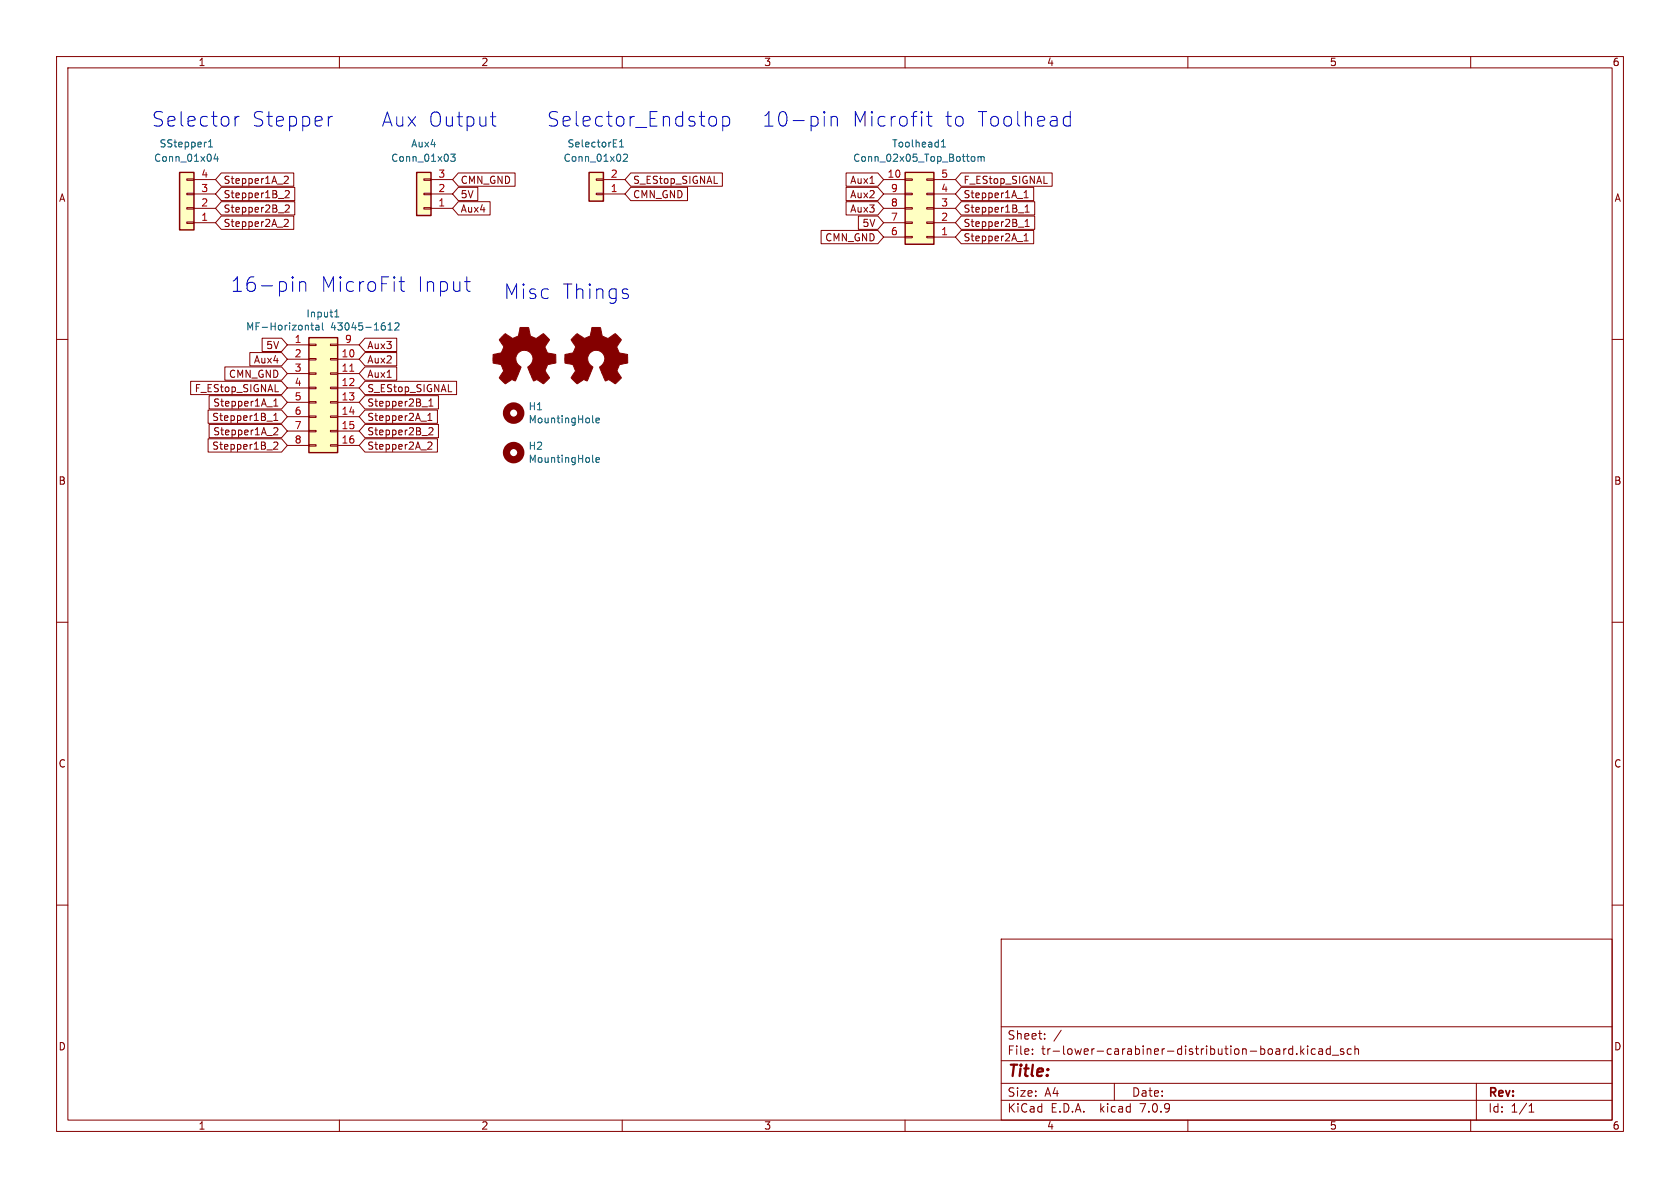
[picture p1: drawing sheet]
<svg xmlns="http://www.w3.org/2000/svg" width="297mm" height="210mm" viewBox="0 0 297 210" stroke-linecap="round" stroke-linejoin="round" font-family="sans-serif">
<g fill="none" stroke="#840000" stroke-width=".18">
<path d="M10 10h277v190h-277zM12 12h273v186h-273zM60 10v2M110 10v2M160 10v2M210 10v2M260 10v2M33 31.6h1.3v.3h-1.3zM33 34.2h1.3v.2h-1.3zM33 36.7h1.3v.3h-1.3zM33 39.2h1.3v.3h-1.3zM34.3 34.3h3.8"/>
<path d="M34.3 31.8h3.8M34.3 36.8h3.8M34.3 39.4h3.8M39.1 38.2h12.8v2.3h-12.8l-1-1.1zM39.1 30.6h12.8v2.3h-12.8l-1-1.1zM39.1 35.7h13v2.3h-13l-1-1.2zM39.1 33.1h13v2.4h-13l-1-1.2zM50.2 38.9l.5-.1 .3 .3-.8 .9h.8M50.2 31.3l.5-.1 .3 .3-.8 .9h.8M50.4 36.4l.5-.2 .2 .4-.7 .9h.7M50.4 33.8l.5-.1 .2 .4-.7 .9h.7M74.9 31.6h1.3v.3h-1.3z"/>
<path d="M74.9 34.2h1.3v.2h-1.3zM74.9 36.7h1.3v.3h-1.3zM76.2 34.3h3.8M76.2 31.8h3.8M76.2 36.8h3.8M81 33.1h3.5v2.4h-3.5l-1-1.2zM81 35.7h5.6v2.3h-5.6l-1-1.2zM81 30.6h10.1v2.3h-10.1l-1-1.1zM105.4 31.6h1.3v.3h-1.3zM105.4 34.2h1.3v.2h-1.3zM106.7 34.3h3.8M106.7 31.8h3.8"/>
<path d="M111.5 30.6h16.2v2.3h-16.2l-1-1.1zM111.5 33.1h10v2.4h-10l-1-1.2zM149.6 33.1h5.6l1 1.2-1 1.2h-5.6zM149.6 30.6h5.6l1 1.2-1 1.1h-5.6zM149.6 35.7h5.6l1 1.1-1 1.2h-5.6zM151.8 38.2h3.4l1 1.2-1 1.1h-3.4zM153.8 32.4h.7M156.2 34.3h3.8M156.2 31.8h3.8M156.2 36.8h3.8M156.2 39.4h3.8M160 31.6h1.3v.3h-1.3z"/>
<path d="M160 34.2h1.3v.2h-1.3zM160 36.7h1.3v.3h-1.3zM160 39.2h1.3v.3h-1.3zM163.8 31.6h1.3v.3h-1.3zM163.8 34.2h1.3v.2h-1.3zM163.8 36.7h1.3v.3h-1.3zM163.8 39.2h1.3v.3h-1.3zM165.1 34.3h3.8M165.1 31.8h3.8M165.1 36.8h3.8M165.1 39.4h3.8M169.9 30.6h16.1v2.3h-16.1l-1-1.1z"/>
<path d="M169.9 38.2h13v2.3h-13l-1-1.1zM169.9 35.7h13v2.3h-13l-1-1.2zM169.9 33.1h12.8v2.4h-12.8l-1-1.2zM180 37.6h1M181 35h.8M181 34.1l.4-.4v1.3M181.2 37.5h.8M181.2 36.6l.4-.4v1.3M181.2 39.1l.4-.3v1.2M10 60h2M46.3 59.8h3.5l1 1.2-1 1.1h-3.5zM64.5 59.8h5.6v2.3h-5.6l-1-1.1z"/>
<path d="M145.2 40.7h10l1 1.2-1 1.2h-10zM156.2 41.9h3.8M160 41.8h1.3v.2h-1.3zM163.8 41.8h1.3v.2h-1.3zM165.1 41.9h3.8M169.9 40.7h12.8v2.4h-12.8l-1-1.2zM180 40.2h1M181 41.7l.4-.4v1.3M181 42.6h.8M181.2 40h.8M285 60h2M33.7 67.4h16.1l1 1.2-1 1.2h-16.1z"/>
<path d="M36.8 72.5h13l1 1.2-1 1.1h-13zM36.8 77.6h13l1 1.1-1 1.2h-13zM37 69.9h12.8l1 1.2-1 1.2h-12.8zM37 75h12.8l1 1.2-1 1.2h-12.8zM39.8 64.9h10l1 1.1-1 1.2h-10zM44.2 62.3h5.6l1 1.2-1 1.2h-5.6zM47.2 74.5h1M48.4 71.8h.7M48.4 70.9l.4-.4v1.3M48.4 73.4l.4-.3v1.2M48.4 74.3h.7M48.4 78.3l.5-.2 .2 .4-.8 .9h.8"/>
<path d="M48.4 75.7l.5-.1 .2 .4-.8 .9h.8M50.8 61h3.8M50.8 63.5h3.8M50.8 66h3.8M50.8 68.6h3.8M50.8 71.1h3.8M50.8 73.7h3.8M50.8 76.2h3.8M50.8 78.7h3.8M54.6 78.6h1.3v.3h-1.3zM54.6 76.1h1.3v.2h-1.3zM54.6 73.5h1.3v.3h-1.3z"/>
<path d="M54.6 71h1.3v.2h-1.3zM54.6 68.5h1.3v.2h-1.3zM54.6 65.9h1.3v.3h-1.3zM54.6 63.4h1.3v.2h-1.3zM54.6 60.8h1.3v.3h-1.3zM58.4 78.6h1.3v.3h-1.3zM58.4 76.1h1.3v.2h-1.3zM58.4 73.5h1.3v.3h-1.3zM58.4 71h1.3v.2h-1.3zM58.4 68.5h1.3v.2h-1.3zM58.4 65.9h1.3v.3h-1.3zM58.4 63.4h1.3v.2h-1.3z"/>
<path d="M58.4 60.8h1.3v.3h-1.3zM59.7 61h3.8M59.7 63.5h3.8M59.7 66h3.8M59.7 68.6h3.8M59.7 71.1h3.8M59.7 73.7h3.8M59.7 76.2h3.8M59.7 78.7h3.8M64.5 64.9h5.6v2.3h-5.6l-1-1.2zM64.5 67.4h16.2v2.4h-16.2l-1-1.2zM64.5 69.9h13v2.4h-13l-1-1.2z"/>
<path d="M64.5 62.3h5.6v2.4h-5.6l-1-1.2zM64.5 72.5h12.8v2.3h-12.8l-1-1.1zM64.5 77.6h12.8v2.3h-12.8l-1-1.2zM64.5 75h13v2.4h-13l-1-1.2zM68.4 66.7h.8M74.6 71.9h1M75.6 74.3h.8M75.6 78.3l.5-.2 .3 .4-.8 .9h.8M75.6 73.4l.4-.3v1.2M75.8 71.8h.7M75.8 70.9l.4-.4v1.3M75.8 75.7l.5-.1 .2 .4-.7 .9h.7"/>
<path d="M10 110h2M285 110h2M10 160h2M285 160h2M177 166h108v32h-108zM60 198v2M110 198v2M160 198v2M177 194.5h108M177 191.5h108M177 187.5h108M177 181.5h108"/>
<path d="M182.5 186.3v.1M182.5 185.5v.1M184.7 183.6v.1M184.7 182.8v.1M187.6 182.1l-1.3 2M197 191.5v3M210 198v2M228.5 184.9v1.5M228.5 185.5l-.4-.1-.3 .3v.4l.2 .2h.5M229.2 186.3v.1M230 184.9v1.5M230.1 185.8l.4 .6"/>
<path d="M230.5 185.4l-.5 .6M231.2 184.9v.1M231.2 185.4v1M232.5 185.5l-.4-.1-.3 .3v.4l.2 .2h.5M233.2 185.5h.5l.1 .9M233.8 185.8h-.5a.29 .29 0 0 0-.2 .3 .29 .29 0 0 0 .2 .3l.5-.1M235.2 185.5l-.5-.1-.2 .3v.4l.1 .2h.6M235.2 184.9v1.5M235.5 186.5h1.2M237.5 185.5l-.3-.1-.2 .2v.2l.5 .2v.3h-.5M238.9 185.5l-.4-.1-.3 .3v.4l.1 .2h.6M239.5 185.5l.2-.1 .4 .1 .1 .9"/>
<path d="M239.5 184.9v1.5M260 198v2M261 191.5v6.5M270.3 196.6h.9M270.3 195.5l.4-.4v1.5"/>
</g>
<g fill="none" stroke="#840000" stroke-width="1.3">
<circle cx="90.8" cy="73" r="1.27"/>
<circle cx="90.8" cy="80" r="1.27"/>
</g>
<g fill="none" stroke="#006464" stroke-width=".18">
<path d="M36.9 26h.7M36.9 25.1l.3-.4v1.3M38.1 27.2l-.3 .9h.8M38.4 27.7v.8M79.7 27.2h.8l-.5 .5 .4 .2v.5l-.2 .1-.5-.1M109.5 26h.7M109.5 25.1l.4-.4v1.3M110.2 27.4l.5-.2 .2 .4-.7 .9h.7M166.4 26h.8M166.4 25.1l.4-.4v1.3M171.8 27.7h.3l.3 .2-.1 .5-.2 .1h-.3M172.9 27.8l.4-.1 .1 .2"/>
<path d="M172.9 27.7v.8M173.4 27.9l.2-.2h.3l.1 .8M173.4 27.9v.6M54.9 57.5h.5M55.1 57.1v1.1l.3 .1M55.8 57.6h.5l.1 .7M56.4 57.8l-.4 .1-.2 .1 .2 .3h.4M57 57.1v1.1l.2 .1M59.2 56h.7M59.2 55.1l.3-.3v1.2M68.6 58.3h.7M68.6 57.4l.4-.3v1.2"/>
<path d="M69.8 57.2l.5-.1 .2 .3-.7 .9h.7M104.8 74.6l.1 .1M105.4 74.3l.6-.1-.1-.2-.3-.1-.2 .2v.6h.5M104.8 81.6l.1 .1M105.4 81.3l.6-.1-.1-.3h-.3l-.2 .2v.6h.5"/>
</g>
<g fill="#ffffc2" stroke="#ffffc2" stroke-width=".18">
<path d="M104.1 30.5h2.6v5.1h-2.6z"/>
<path d="M73.7 30.5h2.5v7.6h-2.5z"/>
<path d="M54.6 59.7h5.1v20.3h-5.1z"/>
<path d="M160 30.5h5.1v12.7h-5.1z"/>
<path d="M31.7 30.5h2.6v10.1h-2.6z"/>
</g>
<path d="M31.7 30.5h2.6v10.1h-2.6zM73.7 30.5h2.5v7.6h-2.5zM104.1 30.5h2.6v5.1h-2.6zM160 30.5h5.1v12.7h-5.1zM54.6 59.7h5.1v20.3h-5.1z" fill="none" stroke="#840000" stroke-width=".25"/>
<path d="M61.8 65.6h.8" fill="none" stroke="#a90000" stroke-width=".18"/>
<g fill="#840000" stroke="#840000" stroke-width=".18">
<path d="M88.8 59.5l.6-.5 .8 .6a.62 .62 0 0 0 1 0l.2-.1a1.62 1.62 0 0 0 .5-1.4l.1-.2h1.4l.2 .8a.74 .74 0 0 0 .7 .9l.5 .2 1.3-.8 1 1-.4 .7a.75 .75 0 0 0-.1 1.2l.2 .5 1.4 .3 .1 1.5-1.4 .2-.1 .2a1.23 1.23 0 0 0-.3 1.2l.7 1-.1 .1-1 .9-.9-.5a.54 .54 0 0 0-.8 0l-1.1-2.3a2.33 2.33 0 0 0 .9-2 1.54 1.54 0 0 0-2.5-.7 1.54 1.54 0 0 0 .4 2.6l-1 2.4a.69 .69 0 0 0-1.2 .2l-.6 .3-1-1 .8-1.2-.3-.6a.71 .71 0 0 0-.9-.7l-.7-.2v-1.4l.4-.1a1.11 1.11 0 0 0 1.2-.7 .72 .72 0 0 0-.2-1.2l-.3-.7z"/>
<path d="M101.5 59.5l.6-.5 .8 .6a.62 .62 0 0 0 1 0l.2-.1a1.62 1.62 0 0 0 .5-1.4l.1-.2h1.4l.2 .8a.74 .74 0 0 0 .7 .9l.5 .2 1.3-.8 1 1-.4 .7a.75 .75 0 0 0-.1 1.2l.2 .5 1.4 .3 .1 1.5-1.4 .2-.1 .2a1.23 1.23 0 0 0-.3 1.2l.7 1-.1 .1-1 .9-.9-.5a.54 .54 0 0 0-.8 0l-1.1-2.3a2.33 2.33 0 0 0 .9-2 1.54 1.54 0 0 0-2.5-.7 1.54 1.54 0 0 0 .4 2.6l-1 2.4a.69 .69 0 0 0-1.2 .2l-.6 .3-1-1 .8-1.2-.3-.6a.71 .71 0 0 0-.9-.7l-.7-.2v-1.4l.4-.1a1.11 1.11 0 0 0 1.2-.7 .72 .72 0 0 0-.2-1.2l-.3-.7z"/>
</g>
<g fill="none" stroke="#0000c2" stroke-width=".18">
<path d="M145.7 19.7v.3M145.7 19.7l-.1 .1 .1 .2M145.7 19.7l.1 .1-.1 .2M164.2 19.7v2.2l.1 .3 .5 .1M189.2 19.7v2.6M41.6 20.6v1.7M42.3 20.6a.65 .65 0 0 0-.7 .5M58.8 20.6a.65 .65 0 0 0-.8 .5M86.7 20.6h1M87.1 21.9l.1 .3 .5 .1M125.8 20.6a.7 .7 0 0 1 .9 .5v.7a.7 .7 0 0 1-.9 .5M127.8 20.7l.7-.1 .5 .5v.7l-.3 .4-.2 .1-.7-.1"/>
<path d="M127.8 20.6v2.5M145.7 20.6v1.7M146.9 20.8a.64 .64 0 0 1 1.1 .1v1.4M146.9 20.6v1.7M163.8 20.6h1M188.2 20.7l.3-.1 .7 .1M188.2 22.2l.3 .1 .7-.1M51.7 48.9v.3M51.7 49.8v1.7M51.7 48.9l-.1 .2 .1 .1M51.7 48.9l.2 .2-.2 .1M53 49.8v1.7"/>
<path d="M53 50a.64 .64 0 0 1 1.1 .2v1.3M70.5 49.8h1M70.9 48.9v2.2l.1 .3 .5 .1M82.2 49.8h.9M82.5 51.1l.1 .3 .5 .1M111 52l.1 .3-.1 .3"/>
</g>
<g font-size="3.6" fill="#0000c2">
<text x="26.7" y="22.6">Selector</text>
<text x="44.3" y="22.6">Stepper</text>
<text x="96.5" y="22.6">Selector_Endstop</text>
<text x="134.6" y="22.6">10-pin</text>
<text x="150.4" y="22.6">Microfit</text>
<text x="166.8" y="22.6">to</text>
<text x="172.4" y="22.6">Toolhead</text>
<text x="40.6" y="51.8">16-pin</text>
<text x="56.5" y="51.8">MicroFit</text>
<text x="73.5" y="51.8">Input</text>
<text x="88.9" y="53.1">Misc</text>
<text x="99.2" y="53.1">Things</text>
</g>
<text font-size="3.5" fill="#0000c2" x="67.3" y="22.6">Aux Output</text>
<text font-size="2.8" fill="#840000" x="178" y="190.9">Title:</text>
<g font-size="2.1" fill="#840000">
<text x="178" y="184">Sheet:</text>
<text x="178" y="186.7">File:</text>
<text x="184.1" y="186.7">tr-lower-carabiner-distribution-board.kicad_sch</text>
<text x="178" y="196.9">KiCad</text>
<text x="178" y="194.1">Size:</text>
<text x="184.7" y="194.1">A4</text>
<text x="185.7" y="196.9">E.D.A.</text>
<text x="194.6" y="196.9">kicad</text>
<text x="200" y="194.1">Date:</text>
<text x="201.8" y="196.9">7.0.9</text>
<text x="263" y="194.3">Rev:</text>
<text x="263" y="196.9">Id:</text>
<text x="267.1" y="196.9">1/1</text>
</g>
<g font-size="1.8" fill="#840000">
<text x="35" y="11.9">1</text>
<text x="85" y="11.9">2</text>
<text x="135" y="11.9">3</text>
<text x="185" y="11.9">4</text>
<text x="235" y="11.9">5</text>
<text x="285" y="11.9">6</text>
<text x="10.3" y="35.9">A</text>
<text x="39.4" y="32.7">Stepper1A_2</text>
<text x="39.4" y="35.2">Stepper1B_2</text>
<text x="81.3" y="35.2">5V</text>
<text x="81.3" y="32.7">CMN_GND</text>
<text x="111.8" y="32.7">S_EStop_SIGNAL</text>
<text x="111.8" y="35.2">CMN_GND</text>
<text x="150.2" y="35.2">Aux2</text>
<text x="150.2" y="32.7">Aux1</text>
<text x="170.2" y="32.7">F_EStop_SIGNAL</text>
<text x="170.2" y="35.2">Stepper1A_1</text>
<text x="285.3" y="35.9">A</text>
<text x="39.4" y="40.3">Stepper2A_2</text>
<text x="39.4" y="37.8">Stepper2B_2</text>
<text x="81.3" y="37.8">Aux4</text>
<text x="150.2" y="37.8">Aux3</text>
<text x="152.4" y="40.3">5V</text>
<text x="170.2" y="40.3">Stepper2B_1</text>
<text x="170.2" y="37.8">Stepper1B_1</text>
<text x="145.8" y="42.9">CMN_GND</text>
<text x="170.2" y="42.9">Stepper2A_1</text>
<text x="44.8" y="64.5">Aux4</text>
<text x="47" y="61.9">5V</text>
<text x="64.8" y="61.9">Aux3</text>
<text x="64.8" y="64.5">Aux2</text>
<text x="34.3" y="69.5">F_EStop_SIGNAL</text>
<text x="40.4" y="67">CMN_GND</text>
<text x="64.8" y="67">Aux1</text>
<text x="64.8" y="69.5">S_EStop_SIGNAL</text>
<text x="37.4" y="74.6">Stepper1B_1</text>
<text x="37.6" y="72.1">Stepper1A_1</text>
<text x="37.6" y="77.2">Stepper1A_2</text>
<text x="64.8" y="72.1">Stepper2B_1</text>
<text x="64.8" y="74.6">Stepper2A_1</text>
<text x="64.8" y="77.2">Stepper2B_2</text>
<text x="37.4" y="79.7">Stepper1B_2</text>
<text x="64.8" y="79.7">Stepper2A_2</text>
<text x="10.3" y="85.9">B</text>
<text x="285.3" y="85.9">B</text>
<text x="10.3" y="135.9">C</text>
<text x="285.3" y="135.9">C</text>
<text x="10.3" y="185.9">D</text>
<text x="285.3" y="185.9">D</text>
<text x="35" y="199.9">1</text>
<text x="85" y="199.9">2</text>
<text x="135" y="199.9">3</text>
<text x="185" y="199.9">4</text>
<text x="235" y="199.9">5</text>
<text x="285" y="199.9">6</text>
</g>
<g font-size="1.8" fill="#006464">
<text x="27.1" y="28.8">Conn_01x04</text>
<text x="28.1" y="26.3">SStepper1</text>
<text x="69.1" y="28.8">Conn_01x03</text>
<text x="72.6" y="26.3">Aux4</text>
<text x="99.5" y="28.8">Conn_01x02</text>
<text x="100.2" y="26.3">SelectorE1</text>
<text x="150.7" y="28.8">Conn_02x05_Top_Bottom</text>
<text x="157.6" y="26.3">Toolhead1</text>
<text x="43.4" y="58.6">MF-Horizontal</text>
<text x="54.1" y="56.3">Input1</text>
<text x="58.4" y="58.6">43045-1612</text>
<text x="93.4" y="72.7">H1</text>
<text x="93.4" y="75">MountingHole</text>
<text x="93.4" y="79.7">H2</text>
<text x="93.4" y="82">MountingHole</text>
</g>
<g font-size="1.8" fill="#a90000">
<text x="35.5" y="34">3</text>
<text x="35.5" y="31.5">4</text>
<text x="77.4" y="34">2</text>
<text x="77.4" y="31.5">3</text>
<text x="107.9" y="34">1</text>
<text x="107.9" y="31.5">2</text>
<text x="156.8" y="31.5">10</text>
<text x="157.4" y="34">9</text>
<text x="166.3" y="34">4</text>
<text x="166.3" y="31.5">5</text>
<text x="35.5" y="39.1">1</text>
<text x="35.5" y="36.6">2</text>
<text x="77.4" y="36.6">1</text>
<text x="157.4" y="41.7">6</text>
<text x="157.4" y="39.1">7</text>
<text x="157.4" y="36.6">8</text>
<text x="166.3" y="41.7">1</text>
<text x="166.3" y="39.1">2</text>
<text x="166.3" y="36.6">3</text>
<text x="52" y="60.7">1</text>
<text x="52" y="63.2">2</text>
<text x="52" y="65.8">3</text>
<text x="60.3" y="63.2">10</text>
<text x="60.3" y="65.8">11</text>
<text x="60.9" y="60.7">9</text>
<text x="52" y="68.3">4</text>
<text x="52" y="70.9">5</text>
<text x="60.3" y="68.3">12</text>
<text x="60.3" y="70.9">13</text>
<text x="52" y="73.4">6</text>
<text x="52" y="75.9">7</text>
<text x="60.3" y="73.4">14</text>
<text x="60.3" y="75.9">15</text>
<text x="52" y="78.5">8</text>
<text x="60.3" y="78.5">16</text>
</g>
</svg>
